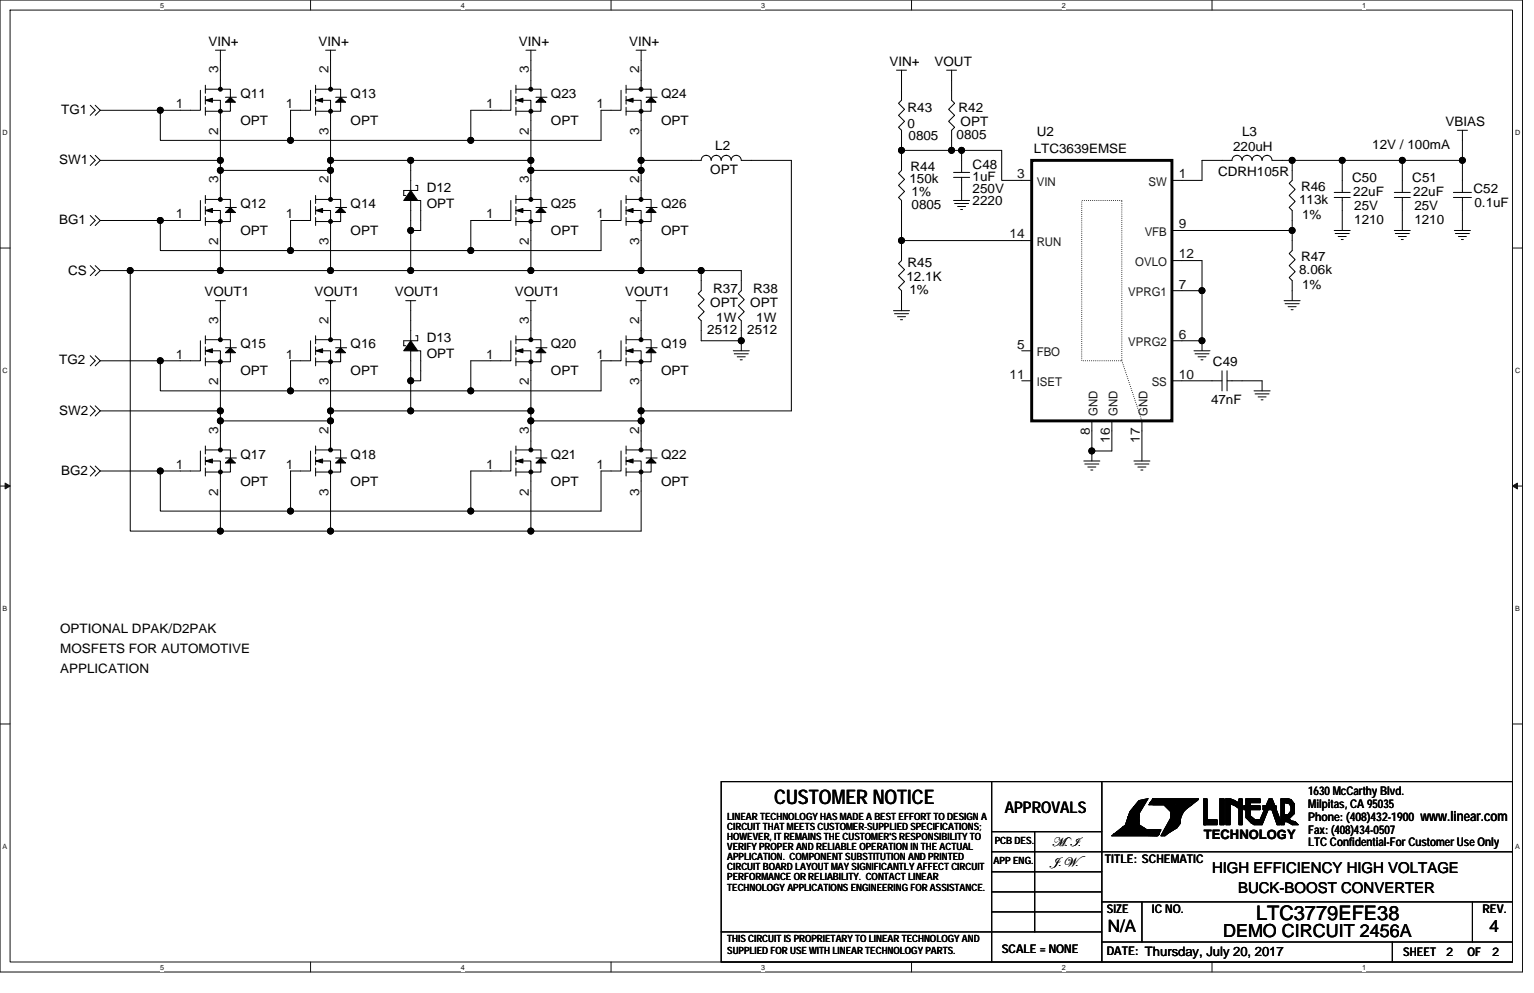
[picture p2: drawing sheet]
<svg xmlns="http://www.w3.org/2000/svg" width="432mm" height="279mm" viewBox="0 0 432 279" stroke-linecap="round" stroke-linejoin="round" font-family="sans-serif">
<path d="M0 0h428.6v273.5h-428.6zM2.8 2.8h422.9v267.9h-422.9z" fill="none" stroke="#111" stroke-width=".28"/>
<g fill="#fff">
<path d="M45.1 .3h1.1v2.3h-1.1z"/>
<path d="M45.1 271h1.1v2.2h-1.1z"/>
</g>
<path d="M87.4 0v2.8M87.4 270.7v2.8" fill="none" stroke="#111" stroke-width=".28"/>
<g fill="#fff">
<path d="M129.7 .3h1.1v2.3h-1.1z"/>
<path d="M129.7 271h1.1v2.2h-1.1z"/>
</g>
<path d="M172 0v2.8M172 270.7v2.8" fill="none" stroke="#111" stroke-width=".28"/>
<g fill="#fff">
<path d="M214.3 .3h1.1v2.3h-1.1z"/>
<path d="M214.3 271h1.1v2.2h-1.1z"/>
</g>
<path d="M256.6 0v2.8M256.6 270.7v2.8" fill="none" stroke="#111" stroke-width=".28"/>
<g fill="#fff">
<path d="M298.9 .3h1.1v2.3h-1.1z"/>
<path d="M298.9 271h1.1v2.2h-1.1z"/>
</g>
<path d="M341.2 0v2.8M341.2 270.7v2.8" fill="none" stroke="#111" stroke-width=".28"/>
<g fill="#fff">
<path d="M383.5 .3h1.1v2.3h-1.1z"/>
<path d="M383.5 271h1.1v2.2h-1.1z"/>
<path d="M.7 36.3h1.5v2.3h-1.5z"/>
<path d="M426.5 36.3h1.4v2.3h-1.4z"/>
<path d="M.7 103.3h1.5v2.2h-1.5z"/>
<path d="M426.5 103.3h1.4v2.2h-1.4z"/>
</g>
<path d="M0 69.8h2.8M425.7 69.8h2.9" fill="none" stroke="#111" stroke-width=".28"/>
<g fill="#fff">
<path d="M.7 170.2h1.4v2.3h-1.4z"/>
<path d="M426.5 170.2h1.3v2.3h-1.3z"/>
</g>
<path d="M0 136.8h2.8M425.7 136.8h2.9" fill="none" stroke="#111" stroke-width=".28"/>
<g fill="#111" stroke="#111" stroke-width=".28">
<path d="M1.4 135.9l1.4 .9-1.4 .8z"/>
<path d="M425.7 136.8l1.4-.9v1.7z"/>
</g>
<g fill="#fff">
<path d="M.7 237.2h1.4v2.2h-1.4z"/>
<path d="M426.4 237.2h1.4v2.2h-1.4z"/>
</g>
<path d="M0 203.7h2.8M425.7 203.7h2.9" fill="none" stroke="#111" stroke-width=".28"/>
<g fill="none" stroke="#000" stroke-width=".28">
<path d="M60.6 14.1h2.9M62 14.1v11M91.7 14.1h2.8M93 14.1v11M148 14.1h2.9M149.4 14.1v11M179 14.1h2.9M180.5 14.1v11M252.3 19.7h2.9M253.8 19.7v8.5l-.9 .9 1.7 1.7-1.7 1.6 1.7 1.7-1.7 1.7 .9 .9v5.6M266.4 19.7h2.9M267.9 19.7v8.5l.8 .9-1.7 1.7 1.7 1.6-1.7 1.7 1.7 1.7-.8 .9v5.6"/>
<path d="M25.4 29.6l1.4 1.4-1.4 1.4M26.8 29.6l1.4 1.4M28.2 31h16.9M28.2 31l-1.4 1.4M45.1 31v8.5h36.7M56.4 25.4v5.6h-11.3M57.8 25.1h7.1v2.3M57.8 30.2v2.2M57.8 27.1v2.2M57.8 24v2.2M57.8 28.2h4.2v16.9M63.5 27.4h3"/>
<path d="M64.9 28.2v3.1h-7.1M81.8 39.5h50.7M87.4 25.4v5.6h-5.6v8.5M88.8 30.2v2.2M88.8 27.1v2.2M88.8 24v2.2M88.8 28.2h4.2v16.9M88.8 25.1h7.1v2.3M94.5 27.4h3.1M95.9 28.2v3.1h-7.1M143.8 25.4v5.6h-11.3v8.5h36.7v-8.5h5.6v-5.6M145.2 30.2v2.2"/>
<path d="M145.2 27.1v2.2M145.2 24v2.2M145.2 28.2h4.2v16.9M145.2 25.1h7.1v2.3M150.9 27.4h3.1M152.3 28.2v3.1h-7.1M176.2 28.2h4.3v16.9M176.2 25.1h7.1v2.3M176.2 30.2v2.2M176.2 27.1v2.2M176.2 24v2.2M181.9 27.4h3.1"/>
<path d="M183.3 28.2v3.1h-7.1M410.2 36.7h2.9M411.6 36.7v8.4M25.4 43.7l1.4 1.4-1.4 1.4M26.8 43.7l1.4 1.4M28.2 45.1h33.8M28.2 45.1l-1.4 1.4M56.4 56.4v5.6h-11.3M57.8 56.1h7.1v2.3M57.8 58.1v2.2M57.8 55v2.3M57.8 59.2h4.2v16.9"/>
<path d="M62 45.1v2.8M62 47.9h31M62 47.9v8.2M63.5 58.4h3M64.9 59.2v3.1h-7.1M87.4 56.4v5.6h-5.6v8.5M88.8 58.1v2.2M88.8 55v2.3M88.8 59.2h4.2v16.9M88.8 56.1h7.1v2.3M93 47.9v8.2M93 45.1h22.6"/>
<path d="M93 45.1v2.8M94.5 58.4h3.1M95.9 59.2v3.1h-7.1M115.6 56.4h2.8v8.5h-2.8zM117 52.2h.6v1.4h-4v1.4h.6M143.8 56.4v5.6h-11.3v8.5h36.7v-8.5h5.6v-5.6M145.2 58.1v2.2M145.2 55v2.3M145.2 59.2h4.2v16.9M145.2 56.1h7.1v2.3M149.4 47.9h31.1M149.4 47.9v8.2"/>
<path d="M149.4 45.1v2.8M149.4 45.1h-33.8v8.5M150.9 58.4h3.1M152.3 59.2v3.1h-7.1M176.2 59.2h4.3v16.9M176.2 56.1h7.1v2.3M176.2 58.1v2.2M176.2 55v2.3M180.5 47.9v8.2M180.5 45.1h16.9a1.38 1.38 0 0 1 1.4-1.4 1.4 1.4 0 0 1 1.4 1.4 1.41 1.41 0 0 1 1.4-1.4 1.4 1.4 0 0 1 1.4 1.4 1.41 1.41 0 0 1 1.4-1.4 1.4 1.4 0 0 1 1.4 1.4 1.42 1.42 0 0 1 1.4-1.4 1.42 1.42 0 0 1 1.4 1.4h14.2v70.5h-42.3M180.5 45.1v2.8M181.9 58.4h3.1"/>
<path d="M183.3 59.2v3.1h-7.1M253.8 42.3v5.6l-.9 .9 1.7 1.7-1.7 1.7 1.7 1.7-1.7 1.7 .9 .8v11.3M253.8 42.3h14.1M267.9 42.3h2.8M268.4 56.4h4.5M268.4 48.5h4.5M268.4 49.9h4.5M268.7 57.3h3.9M269.6 58.1h2.2M270.4 58.9h.6M270.7 42.3h11.3v8.5h8.4M270.7 42.3v6.2"/>
<path d="M270.7 49.9v6.5M363.7 45.1h14.1M363.7 45.1h-5.6a1.39 1.39 0 0 0-1.4-1.4 1.41 1.41 0 0 0-1.5 1.4 1.4 1.4 0 0 0-1.4-1.4 1.41 1.41 0 0 0-1.4 1.4 1.4 1.4 0 0 0-1.4-1.4 1.41 1.41 0 0 0-1.4 1.4 1.41 1.41 0 0 0-1.4-1.4 1.41 1.41 0 0 0-1.4 1.4h-8.5v5.7h-8.4M363.7 45.1v5.7l-.8 .8 1.7 1.7-1.7 1.7 1.7 1.7-1.7 1.7 .8 .8v5.7M375.6 54.1h4.5M375.6 55.6h4.5M377.8 45.1h16.9M377.8 45.1v9M377.8 55.6v9.3M392.5 54.1h4.5M392.5 55.6h4.5M394.7 45.1h16.9"/>
<path d="M394.7 45.1v9M394.7 55.6v9.3M409.1 55.6h5.1M409.1 54.1h5.1M411.6 45.1v9M411.6 55.6v9.3M25.4 60.6l1.4 1.4-1.4 1.5M25.4 74.7l1.4 1.4-1.4 1.5M26.8 60.6l1.4 1.4M26.8 74.7l1.4 1.4M28.2 76.1h8.5M28.2 62h16.9"/>
<path d="M28.2 62l-1.4 1.5M28.2 76.1l-1.4 1.5M36.7 76.1v73.3h25.3M36.7 76.1h25.3M45.1 62v8.5h36.7M57.8 61.2v2.3M62 76.1h31M81.8 70.5h50.7M88.8 61.2v2.3M93 76.1h22.6M115.6 76.1h33.8M115.6 64.9v11.2"/>
<path d="M145.2 61.2v2.3M149.4 76.1h31.1M176.2 61.2v2.3M180.5 76.1h16.9M197.4 76.1h11.3v5.7l-.9 .8 1.7 1.7-1.7 1.7 1.7 1.7-1.7 1.7 .9 .8v5.7M197.4 76.1v5.7l-.9 .8 1.7 1.7-1.7 1.7 1.7 1.7-1.7 1.7 .9 .8v5.7h11.3M253.8 67.7v5.6l-.9 .9 1.7 1.7-1.7 1.7 1.7 1.6-1.7 1.7 .9 .9v5.6M253.8 67.7h36.6M329.9 73.3h8.4v8.5h-8.4M329.9 64.9h33.8M363.7 64.9v5.6l-.8 .9 1.7 1.6-1.7 1.7 1.7 1.7-1.7 1.7 .8 .9v5.6M375.6 64.9h4.5"/>
<path d="M375.8 65.7h4M376.7 66.5h2.2M377.5 67.4h.6M392.5 64.9h4.5M392.8 65.7h3.9M393.6 66.5h2.3M394.4 67.4h.6M409.4 64.9h4.5M409.7 65.7h3.9M410.5 66.5h2.3M411.4 67.4h.5M56.4 95.9v5.6h-11.3"/>
<path d="M57.8 95.6h7.1v2.3M57.8 97.6v2.2M57.8 94.5v2.2M57.8 98.7h4.2v16.9M60.6 84.6h2.9M62 84.6v11M63.5 97.9h3M64.9 98.7v3.1h-7.1M87.4 95.9v5.6h-5.6v8.5M88.8 97.6v2.2M88.8 94.5v2.2M88.8 98.7h4.2v16.9"/>
<path d="M88.8 95.6h7.1v2.3M91.7 84.6h2.8M93 84.6v11M94.5 97.9h3.1M95.9 98.7v3.1h-7.1M114.2 84.6h2.8M115.6 84.6v11.3M115.6 98.7h2.8v8.4h-2.8zM117 94.5h.6v1.4h-4v1.4h.6M143.8 95.9v5.6h-11.3v8.5h36.7v-8.5h5.6v-5.6M145.2 97.6v2.2M145.2 94.5v2.2"/>
<path d="M145.2 98.7h4.2v16.9M145.2 95.6h7.1v2.3M148 84.6h2.9M149.4 84.6v11M150.9 97.9h3.1M152.3 98.7v3.1h-7.1M176.2 98.7h4.3v16.9M176.2 95.6h7.1v2.3M176.2 97.6v2.2M176.2 94.5v2.2M179 84.6h2.9M180.5 84.6v11"/>
<path d="M181.9 97.9h3.1M183.3 98.7v3.1h-7.1M206.4 98.7h4.5M206.7 99.5h3.9M208.7 95.9v2.8M251.5 87.4h4.5M251.8 88.3h3.9M252.6 89.1h2.3M253.5 90h.5M287.6 98.7h2.8M329.9 95.9h8.4M336.1 98.7h4.5"/>
<path d="M336.4 99.5h3.9M338.3 81.8v14.1M338.3 95.9v2.8M361.5 84.6h4.5M361.7 85.4h4M362.6 86.3h2.2M363.4 87.1h.6M25.4 114.2l1.4 1.4-1.4 1.4M25.4 100.1l1.4 1.4-1.4 1.4M26.8 114.2l1.4 1.4M26.8 100.1l1.4 1.4M28.2 101.5h16.9"/>
<path d="M28.2 115.6h33.8M28.2 115.6l-1.4 1.4M28.2 101.5l-1.4 1.4M45.1 101.5v8.5h36.7M57.8 100.7v2.2M62 115.6v2.8M62 118.4h31M62 118.4v8.2M81.8 110h50.7M88.8 100.7v2.2M93 118.4v8.2M93 115.6h22.6"/>
<path d="M93 115.6v2.8M115.6 107.1v8.5h33.8M145.2 100.7v2.2M149.4 118.4h31.1M149.4 118.4v8.2M149.4 115.6v2.8M176.2 100.7v2.2M180.5 118.4v8.2M180.5 115.6v2.8M207.5 100.4h2.3M208.4 101.2h.5M287.6 107.1h2.8"/>
<path d="M307.3 118.4v8.5M313 118.4v8.5h-5.7M321.4 118.4v11.3M329.9 107.1h14.1M337.2 100.4h2.3M338.1 101.2h.5M344 104.3v5.7M345.4 104.3v5.7M345.4 107.1h9.9v2.9M353 110h4.5M353.3 110.8h3.9M354.1 111.7h2.3"/>
<path d="M355 112.5h.5M25.4 131.1l1.4 1.4-1.4 1.4M26.8 131.1l1.4 1.4M28.2 132.5l-1.4 1.4M28.2 132.5h16.9M45.1 132.5v11.3h36.7M56.4 126.9v5.6h-11.3M57.8 126.6h7.1v2.3M57.8 131.7v2.2M57.8 128.6v2.2M57.8 125.5v2.2M57.8 129.7h4.2v19.7h31"/>
<path d="M63.5 128.9h3M64.9 129.7v3.1h-7.1M87.4 126.9v5.6h-5.6v11.3M88.8 131.7v2.2M88.8 128.6v2.2M88.8 125.5v2.2M88.8 129.7h4.2v19.7M88.8 126.6h7.1v2.3M94.5 128.9h3.1M95.9 129.7v3.1h-7.1M143.8 126.9v5.6h-11.3v11.3h36.7v-11.3h5.6v-5.6M145.2 129.7h4.2v19.7h31.1v-19.7h-4.3"/>
<path d="M145.2 131.7v2.2M145.2 128.6v2.2M145.2 125.5v2.2M145.2 126.6h7.1v2.3M150.9 128.9h3.1M152.3 129.7v3.1h-7.1M176.2 126.6h7.1v2.3M176.2 131.7v2.2M176.2 128.6v2.2M176.2 125.5v2.2M181.9 128.9h3.1M183.3 129.7v3.1h-7.1"/>
<path d="M305.1 129.7h4.5M305.4 130.6h3.9M306.2 131.4h2.3M307 132.2h.6M307.3 126.9v2.8M319.2 129.7h4.5M319.4 130.6h4M320.3 131.4h2.3M321.1 132.2h.6M81.8 143.8h50.7M93 149.4h56.4M203 219.9h222.7v50.8h-222.7z"/>
<path d="M279.1 219.9v50.8M310.2 219.9v50.8M279.1 234h31.1M291.3 234v28.2M316.1 234l9.3 .3M316.1 234.3l9.3 .3M318.3 229.5l-.8 2.8-3.4 2.6 11.5 .3 .6-.9h-3.4l-2.8-2v-3.1l2.3-3.6-3.1 3.6-1.1 3.1-2.3 1.7M318.6 233.5h1.4M318.6 233.7h1.4M318.9 229.2l-.8 2.3M319.2 229.5l-1.1 3.1-2.3 1.7M319.2 231.5l-.3 .8"/>
<path d="M319.2 230.7l-.9 2.2M319.4 229.2v3.1l2.3 1.7M319.4 232.6l-2.2 1.1M319.4 232.6l2.3 1.7M319.4 232.9l-2.2 1.1M319.4 229.5v3.1M320.3 229l2.5-4-2.2 .6-2.5 3.1-1.2 3.4-3.9 3.1h12.9l.9-1.7h-4l-2.2-1.4v-3.1l2.5-4.3-2.5 .6-2.5 3.1-1.2 3.4M320.6 229.2v3.1l2.2 1.4M320.9 225.6h1.4v.2h-2v.3h1.4v.3h-2v.3h2v.3h-2.5v.3h2.2v.2h-2.5v.3h2v.6h-2.3v-.3h1.7v.6h.3h-2.5v.3h2.5v.5h-2.8v-.3h2.8v.9h-3.1v-.3h2.8v.9v-.3h-2.8v.3h3.1v.5v-.3h-3.4v.3h3.1v.3h-3.1v.3h3.4v.3h-3.7v.2h4v.3h-4.8v.3h5.9v.3h-6.5v.3h11v.2h-11.6v.3h11.3h-11.8v.3h11.8v.6v-.3h-12.7v.3h12.4M320.9 226.4l-1.7 2M321.7 225.3h.9M322 225.3l-.3 .3-1.1 .2-2.3 3.2"/>
<path d="M322 225.6l-.3 .2-1.1 .3-2.3 3.1-.8 2.9-3.4 2.5 11.5 .3 .6-.9h-3.4l-2.8-1.9v-3.1l2.3-3.7-3.1 3.7M323.7 226.1h.8M323.7 225.8h12.1M324 225.6h12.4M324.3 225.3h12.1M324.3 226.1h10.7M324.5 224.7l-1.1 1.7h4.2l2 2v1.7l-2.8 5.1h1.1l3.4-2.3 .8-1.1M324.5 224.7v.3h12.7M324.5 226.4h10.7M324.5 224.7h12.7M327.6 233.7h2M327.6 234h1.4"/>
<path d="M327.6 226.1l2.6 2M327.9 233.2h2.6M327.9 233.5h2.3M327.9 226.4l2.3 2.3-.3 1.7-2 3.3M328.2 232.9h2.8M328.5 232.3h2.8M328.5 232.6h2.8M328.5 225.8l1.7 1.7M328.8 232.1h3.1M328.8 225.6l1.9 1.7M329 231.8h2.9M329.3 230.9h2.8"/>
<path d="M329.6 228.7v1.7M329.6 225.8l1.4 2.3M329.6 226.7l1.1 1.1M329.6 227.8h3.4M329.6 230.7h2.3M329.9 228.7v1.1l-2.8 5.4M329.9 228.1h2.8M329.9 229.5h2.5M329.9 230.4h2.2M330.2 228.4h2.5M330.2 228.7h1.7v2.8l-1.2 1.7-2.8 1.7h-.6v-.6M330.2 229.2h1.7"/>
<path d="M330.2 229.8h1.4M330.2 229h2.5M330.5 228.1v2l-2.9 4.5M331.3 226.7l-.6 4.2-1.4 2M331.3 225.6l-.3 3.6M331.3 228.4v2.5l-1.1 1.4M331.6 231.5l-.9 1.1-2.5 2h-.9M331.9 225.6l-.6 1.4-.6 4.2-1.4 2M332.1 229.2v2.3h-3.1M332.1 227.8v2.3h-2.2M332.4 228.4v1.4M333 228.1l-.3 .6"/>
<path d="M333 228.4l-1.1 2M333 225.6l-2 1.7-.8-1.2M333 225.8l-1.1 1.2M333.5 227h-4.5l1.5 1.4v2l-2.9 4.5M334.1 227l-2.5 1.7v2.5l-.9 1.1-2.5 2M334.1 226.7l-2.5 1.7v2.5M334.1 225.6l-2.8 1.9M334.1 225.8l-2.2 1.5M334.4 226.7h-6.5l2.3 2.3v.5l-2.6 4.8M334.4 227l-3.1 2.2v2.3l-2.5 2.2h-.6l2.3-2.8h-.3v-2.5l-1.2-1.1h4.5M335 225.8l-3.4 2 1.4-1.1M335.6 226.4a5.9 5.9 0 0 0-3.5 5.4"/>
<path d="M337.2 225l-5.1 4v2.2h-2.8M337.2 224.7v.3M337.2 224.7l-3.7 2.8h-4.5M338.9 225h.8v5.9h2.9v1.2h-3.7zM338.9 232.1h.6M339.2 225.3v5.9M339.2 225.6v5.9M339.5 225.6v6.2h-.6v-7.1h.8v6h2.9v1.1h-3.7M339.5 225.3v6.2h2.8M339.5 231.2h2.8M343.4 225h1.2v7.1h-1.2zM343.4 224.7h1.2v7.1h-1.2z"/>
<path d="M343.7 225v6.5M343.7 225.3v6.5M344 225v7.1M344.3 225v6.5M344.3 225.3v6.5M345.1 224.7h1.1l1.4 .6 1.2 .8v-1.4h.8v7.1h-.8v-4.5l-1.2-.9-1.4-.6v6h-1.1zM345.1 225h1.1l1.4 .6 1.2 .8v-1.4h.8v7.1h-.8v-4.6l-1.2-.8-1.4-.6v6h-1.1zM345.4 225v6.5h.5v-6.2h1.5v.3h-1.5h2.3v.2h-2.3h2.6v.3h-1.4v.3h2v-1.4h.2v6.8h-.2v-5.4M345.7 225v6.5M345.7 225.6l2.2 .8 1.4 1.1M349.3 227.3l-1.4-1.2-2.2-.8v6.5M349.3 225v6.8"/>
<path d="M349.3 225.3v6.8M350.2 227h4.5v.8h-4.5zM350.2 226.7h4.5v.8h-4.5zM350.5 227.3h3.9M350.5 227.5h3.9M350.8 225h2.2M350.8 224.7h3.9v.9h-2.8v3.9l1.4 1.2h1.4l2.5-6h.9l2.2 6v1.1h-.8l-2-5.7-2.2 5.7h-2.3l-.9-.6-1.3-1.4zM350.8 225h3.9v.8h-2.8v4l1.4 1.1h1.4M350.8 225.3h2.2M350.8 225v5.1l1.3 1.4 .9 .6h2.3l2.2-5.7 2 5.7h.8v-1.2l-2.2-5.9h-.9M351 225v5.1h.9h-.3v-4.8M352.7 225.3h1.7h-1.4"/>
<path d="M352.7 225h1.7M354.4 225.6h-3.1v4.5l2 1.7 1.7-.3M355.5 227h3.7v.8h-3.7v-1.1h3.7v.8h-3.7M355.8 230.7h-4.2v.2h3.9v.3h-3.4v.3h3.2M355.8 227.3h3.4M355.8 227.5h3.4M357.2 225h.9v.6h-.9zM357.2 225.3l-2.5 5.9M357.5 225.8l-2.5 6M357.5 225l.6 .3-.9 .3v-.3h.9v.5h-1.1v.3M357.5 225.3l-2.5 5.9-1.7 .3-2-1.7v-4.5h1.7M357.8 225.8l2.2 6.3"/>
<path d="M357.8 226.1l2 6M357.8 225l2.5 6.2M358.1 225.6l1.9 5.9M358.1 225.8l1.9 6M361.2 225.3h1.1M361.2 225.6h1.7M361.2 225.8v6M361.2 225.6v5.9M361.2 225.3h-.3v5.9M361.2 225h1.1M361.2 225.6h-.3v5.9M361.2 225.3h1.7l.8 .8 .3 2-2 2 2.3 1.4"/>
<path d="M361.5 229.2h1.1l.8-1.1v-1.4l-.5-.9-1.4-.2v6.2h-.9v-7.1h2l.8 .3 .9 1.1v2.6l-1.4 1.4M361.5 230.4h1.1M361.5 230.7h1.4l1.1 .8h.8M362.9 225.8l.5 .6M362.9 225.6l.5 .5 .3 2.6M362.9 225.6l.8 .8 .3 2M363.4 225.3l-.8-.3h-2v7.1h.9v-6.3l1.4 .3 .5 .9v1.4l-.8 1.1h-1.1M363.4 225.3l.9 1.1-.3 .6v1.4M363.4 225.3l.6 1.1M363.4 225.6l.6 1.1M363.7 227v1.4M363.7 226.7v1.4"/>
<path d="M364 231.8l-1.1-.9h-1.4h.8l1.4 .9h1.4M364 228.4l-2 2 2.3 1.4M364 228.4l-1.4 1.4h-1.1M364 227.3l.3-.6-.3 2-1.4 1.4h-1.1M364.3 226.1v2.9l-1.4 1.4 .5 .5 1.2 .3 .8 .9h-1.7l-1.4-.9h-.8M364.3 227v1.4M425.7 239.7h-146.6M279.1 245.3h31.1M279.1 251h31.1M279.1 256.6h31.1M310.2 253.8h115.5M321.4 253.8v11.2"/>
<path d="M414.5 253.8v11.2M203 262.2h107.2M310.2 265h115.5M391.9 265v5.7"/>
</g>
<g fill="#000" stroke="#000" stroke-width=".28">
<path d="M57.8 28.2l2-.6v1.2z" fill-rule="evenodd"/>
<path d="M63.5 28.8l1.4-1.4 1.4 1.4z" fill-rule="evenodd"/>
<path d="M88.8 28.2l2-.6v1.2z" fill-rule="evenodd"/>
<path d="M94.5 28.8l1.4-1.4 1.4 1.4z" fill-rule="evenodd"/>
<path d="M145.2 28.2l2-.6v1.2z" fill-rule="evenodd"/>
<path d="M150.9 28.8l1.4-1.4 1.4 1.4z" fill-rule="evenodd"/>
<path d="M176.2 28.2l2-.6v1.2z" fill-rule="evenodd"/>
<path d="M181.9 28.8l1.4-1.4 1.4 1.4z" fill-rule="evenodd"/>
<path d="M57.8 59.2l2-.5v1.1z" fill-rule="evenodd"/>
<path d="M64.9 58.4l1.4 1.4h-2.8z" fill-rule="evenodd"/>
<path d="M88.8 59.2l2-.5v1.1z" fill-rule="evenodd"/>
<path d="M94.5 59.8l1.4-1.4 1.4 1.4z" fill-rule="evenodd"/>
<path d="M115.6 53.6l2 2.8h-4z" fill-rule="evenodd"/>
<path d="M145.2 59.2l2-.5v1.1z" fill-rule="evenodd"/>
<path d="M150.9 59.8l1.4-1.4 1.4 1.4z" fill-rule="evenodd"/>
<path d="M176.2 59.2l2-.5v1.1z" fill-rule="evenodd"/>
<path d="M181.9 59.8l1.4-1.4 1.4 1.4z" fill-rule="evenodd"/>
<path d="M57.8 98.7l2-.6v1.2z" fill-rule="evenodd"/>
<path d="M63.5 99.3l1.4-1.4 1.4 1.4z" fill-rule="evenodd"/>
<path d="M88.8 98.7l2-.6v1.2z" fill-rule="evenodd"/>
<path d="M94.5 99.3l1.4-1.4 1.4 1.4z" fill-rule="evenodd"/>
<path d="M115.6 95.9l2 2.8h-4z" fill-rule="evenodd"/>
<path d="M145.2 98.7l2-.6v1.2z" fill-rule="evenodd"/>
<path d="M150.9 99.3l1.4-1.4 1.4 1.4z" fill-rule="evenodd"/>
<path d="M176.2 98.7l2-.6v1.2z" fill-rule="evenodd"/>
<path d="M181.9 99.3l1.4-1.4 1.4 1.4z" fill-rule="evenodd"/>
<path d="M57.8 129.7l2-.6v1.2z" fill-rule="evenodd"/>
<path d="M64.9 128.9l1.4 1.4h-2.8z" fill-rule="evenodd"/>
<path d="M88.8 129.7l2-.6v1.2z" fill-rule="evenodd"/>
<path d="M94.5 130.3l1.4-1.4 1.4 1.4z" fill-rule="evenodd"/>
<path d="M145.2 129.7l2-.6v1.2z" fill-rule="evenodd"/>
<path d="M150.9 130.3l1.4-1.4 1.4 1.4z" fill-rule="evenodd"/>
<path d="M176.2 129.7l2-.6v1.2z" fill-rule="evenodd"/>
<path d="M181.9 130.3l1.4-1.4 1.4 1.4z" fill-rule="evenodd"/>
<circle cx="45.1" cy="31" r=".84"/>
<circle cx="62" cy="31.3" r=".55"/>
<circle cx="62" cy="25.1" r=".55"/>
<circle cx="81.8" cy="39.5" r=".84"/>
<circle cx="93" cy="31.3" r=".55"/>
<circle cx="93" cy="25.1" r=".55"/>
<circle cx="132.5" cy="39.5" r=".84"/>
<circle cx="149.4" cy="31.3" r=".55"/>
<circle cx="149.4" cy="25.1" r=".55"/>
<circle cx="180.4" cy="25.1" r=".55"/>
<circle cx="180.4" cy="31.3" r=".55"/>
<circle cx="62" cy="47.9" r=".84"/>
<circle cx="62" cy="45.1" r=".84"/>
<circle cx="62" cy="56.1" r=".55"/>
<circle cx="93" cy="47.9" r=".84"/>
<circle cx="93" cy="45.1" r=".84"/>
<circle cx="93" cy="56.1" r=".55"/>
<circle cx="115.6" cy="45.1" r=".84"/>
<circle cx="149.4" cy="47.9" r=".84"/>
<circle cx="149.4" cy="45.1" r=".84"/>
<circle cx="149.4" cy="56.1" r=".55"/>
<circle cx="180.4" cy="56.1" r=".55"/>
<circle cx="180.5" cy="47.9" r=".84"/>
<circle cx="180.5" cy="45.1" r=".84"/>
<circle cx="253.8" cy="42.3" r=".84"/>
<circle cx="267.9" cy="42.3" r=".84"/>
<circle cx="270.7" cy="42.3" r=".84"/>
<circle cx="363.7" cy="45.1" r=".84"/>
<circle cx="377.8" cy="45.1" r=".84"/>
<circle cx="394.7" cy="45.1" r=".84"/>
<circle cx="411.6" cy="45.1" r=".84"/>
<circle cx="36.6" cy="76.1" r=".84"/>
<circle cx="45.1" cy="62" r=".84"/>
<circle cx="62" cy="76.1" r=".84"/>
<circle cx="62" cy="62.3" r=".55"/>
<circle cx="81.8" cy="70.5" r=".84"/>
<circle cx="93" cy="76.1" r=".84"/>
<circle cx="93" cy="62.3" r=".55"/>
<circle cx="115.6" cy="64.8" r=".84"/>
<circle cx="115.6" cy="76.1" r=".84"/>
<circle cx="132.5" cy="70.5" r=".84"/>
<circle cx="149.4" cy="76.1" r=".84"/>
<circle cx="149.4" cy="62.3" r=".55"/>
<circle cx="180.4" cy="62.3" r=".55"/>
<circle cx="180.5" cy="76.1" r=".84"/>
<circle cx="197.4" cy="76.1" r=".84"/>
<circle cx="253.8" cy="67.7" r=".84"/>
<circle cx="363.7" cy="64.8" r=".84"/>
<circle cx="62" cy="95.6" r=".55"/>
<circle cx="93" cy="95.6" r=".55"/>
<circle cx="149.4" cy="95.6" r=".55"/>
<circle cx="180.4" cy="95.6" r=".55"/>
<circle cx="208.6" cy="95.9" r=".84"/>
<circle cx="338.3" cy="81.8" r=".84"/>
<circle cx="338.3" cy="95.9" r=".84"/>
<circle cx="45.1" cy="101.5" r=".84"/>
<circle cx="62" cy="118.4" r=".84"/>
<circle cx="62" cy="115.6" r=".84"/>
<circle cx="62" cy="101.8" r=".55"/>
<circle cx="81.8" cy="110" r=".84"/>
<circle cx="93" cy="115.6" r=".84"/>
<circle cx="93" cy="118.4" r=".84"/>
<circle cx="93" cy="101.8" r=".55"/>
<circle cx="115.6" cy="107.1" r=".84"/>
<circle cx="115.6" cy="115.6" r=".84"/>
<circle cx="132.5" cy="110" r=".84"/>
<circle cx="149.4" cy="118.4" r=".84"/>
<circle cx="149.4" cy="115.6" r=".84"/>
<circle cx="149.4" cy="101.8" r=".55"/>
<circle cx="180.4" cy="101.8" r=".55"/>
<circle cx="180.5" cy="118.4" r=".84"/>
<circle cx="180.5" cy="115.6" r=".84"/>
<circle cx="45.1" cy="132.5" r=".84"/>
<circle cx="62" cy="132.8" r=".55"/>
<circle cx="62" cy="126.6" r=".55"/>
<circle cx="93" cy="126.6" r=".55"/>
<circle cx="93" cy="132.8" r=".55"/>
<circle cx="149.4" cy="132.8" r=".55"/>
<circle cx="149.4" cy="126.6" r=".55"/>
<circle cx="180.4" cy="126.6" r=".55"/>
<circle cx="180.4" cy="132.8" r=".55"/>
<circle cx="307.3" cy="126.9" r=".84"/>
<circle cx="62" cy="149.4" r=".84"/>
<circle cx="81.8" cy="143.8" r=".84"/>
<circle cx="93" cy="149.4" r=".84"/>
<circle cx="132.5" cy="143.8" r=".84"/>
<circle cx="149.4" cy="149.4" r=".84"/>
</g>
<path d="M290.4 45.1h39.5v73.3h-39.5z" fill="none" stroke="#000" stroke-width=".83"/>
<path d="M304.5 56.4h11.3v45.1h-11.3zM315.8 101.5l5.6 16.9M321.4 118.4h.1" fill="none" stroke="#000" stroke-width=".28" stroke-dasharray="0 .6"/>
<g font-size="5.6">
<text x="218" y="226.3">CUSTOMER NOTICE</text>
<text x="353.6" y="258.9">LTC3779EFE38</text>
</g>
<text font-size="5.1" x="344.3" y="263.7">DEMO CIRCUIT 2456A</text>
<g font-size="4.8">
<text x="311.8" y="262.3">N/A</text>
<text x="419.3" y="262.3">4</text>
</g>
<text font-size="4.5" x="282.8" y="228.6">APPROVALS</text>
<g font-size="4.2">
<text x="341.2" y="245.7">HIGH EFFICIENCY HIGH VOLTAGE</text>
<text x="348.5" y="251.3">BUCK-BOOST CONVERTER</text>
</g>
<text font-size="3.9" x="399.8" y="230.9">www.linear.com</text>
<g font-size="3.7">
<text x="58.7" y="12.9">VIN+</text>
<text x="89.7" y="12.9">VIN+</text>
<text x="146.1" y="12.9">VIN+</text>
<text x="177.1" y="12.9">VIN+</text>
<text x="250.4" y="18.5">VIN+</text>
<text x="263.1" y="18.5">VOUT</text>
<text x="67.7" y="27.5">Q11</text>
<text x="98.7" y="27.5">Q13</text>
<text x="155.1" y="27.5">Q23</text>
<text x="186.1" y="27.5">Q24</text>
<text x="17.2" y="32">TG1</text>
<text x="67.7" y="35.2">OPT</text>
<text x="98.7" y="35.2">OPT</text>
<text x="155.1" y="35.2">OPT</text>
<text x="186.1" y="35.2">OPT</text>
<text x="255.5" y="31.5">R43</text>
<text x="269.8" y="31.5">R42</text>
<text x="270.4" y="35.4">OPT</text>
<text x="406.9" y="35.4">VBIAS</text>
<text x="255.5" y="36">0</text>
<text x="255.7" y="39.4">0805</text>
<text x="269.3" y="39.1">0805</text>
<text x="291.8" y="38.2">U2</text>
<text x="349.6" y="38.2">L3</text>
<text x="386.3" y="41.9">12V / 100mA</text>
<text x="16.7" y="46.1">SW1</text>
<text x="201.3" y="42.2">L2</text>
<text x="273.8" y="47.6">C48</text>
<text x="291" y="43.1">LTC3639EMSE</text>
<text x="347.1" y="42.5">220uH</text>
<text x="199.9" y="49">OPT</text>
<text x="256" y="51.5">150k</text>
<text x="256.3" y="48.1">R44</text>
<text x="273.8" y="50.9">1uF</text>
<text x="342.9" y="49.5">CDRH105R</text>
<text x="366.2" y="53.8">R46</text>
<text x="380.6" y="51.2">C50</text>
<text x="397.6" y="51.2">C51</text>
<text x="67.7" y="58.6">Q12</text>
<text x="98.7" y="58.6">Q14</text>
<text x="120.1" y="54">D12</text>
<text x="120.1" y="58.6">OPT</text>
<text x="155.1" y="58.6">Q25</text>
<text x="186.1" y="58.6">Q26</text>
<text x="256.6" y="55.2">1%</text>
<text x="256.6" y="58.8">0805</text>
<text x="273.8" y="57.7">2220</text>
<text x="273.8" y="54.3">250V</text>
<text x="365.7" y="57.4">113k</text>
<text x="380.9" y="55.2">22uF</text>
<text x="381.2" y="59.1">25V</text>
<text x="397.8" y="55.2">22uF</text>
<text x="398.1" y="59.1">25V</text>
<text x="414.8" y="54.3">C52</text>
<text x="415" y="58.3">0.1uF</text>
<text x="16.7" y="63.1">BG1</text>
<text x="366.5" y="61.7">1%</text>
<text x="381.2" y="63.1">1210</text>
<text x="398.1" y="63.1">1210</text>
<text x="67.7" y="66.2">OPT</text>
<text x="98.7" y="66.2">OPT</text>
<text x="155.1" y="66.2">OPT</text>
<text x="186.1" y="66.2">OPT</text>
<text x="19.2" y="77.4">CS</text>
<text x="255.5" y="75.2">R45</text>
<text x="365.7" y="77.2">8.06k</text>
<text x="366.2" y="73.5">R47</text>
<text x="57.5" y="83.4">VOUT1</text>
<text x="88.5" y="83.4">VOUT1</text>
<text x="111.1" y="83.4">VOUT1</text>
<text x="144.9" y="83.4">VOUT1</text>
<text x="175.9" y="83.4">VOUT1</text>
<text x="200.8" y="82.5">R37</text>
<text x="212" y="82.5">R38</text>
<text x="255.2" y="79.1">12.1K</text>
<text x="256" y="82.8">1%</text>
<text x="366.5" y="81.4">1%</text>
<text x="199.9" y="86.5">OPT</text>
<text x="211.2" y="86.5">OPT</text>
<text x="199.1" y="94.1">2512</text>
<text x="201.6" y="90.7">1W</text>
<text x="210.4" y="94.1">2512</text>
<text x="212.9" y="90.7">1W</text>
<text x="67.7" y="98">Q15</text>
<text x="98.7" y="98">Q16</text>
<text x="120.1" y="96.3">D13</text>
<text x="120.1" y="100.9">OPT</text>
<text x="155.1" y="98">Q20</text>
<text x="186.1" y="98">Q19</text>
<text x="16.7" y="102.5">TG2</text>
<text x="67.7" y="105.6">OPT</text>
<text x="98.7" y="105.6">OPT</text>
<text x="155.1" y="105.6">OPT</text>
<text x="186.1" y="105.6">OPT</text>
<text x="341.4" y="103.1">C49</text>
<text x="340.9" y="113.5">47nF</text>
<text x="16.7" y="116.6">SW2</text>
<text x="67.7" y="129.1">Q17</text>
<text x="98.7" y="129.1">Q18</text>
<text x="155.1" y="129.1">Q21</text>
<text x="186.1" y="129.1">Q22</text>
<text x="17.2" y="133.6">BG2</text>
<text x="67.7" y="136.7">OPT</text>
<text x="98.7" y="136.7">OPT</text>
<text x="155.1" y="136.7">OPT</text>
<text x="186.1" y="136.7">OPT</text>
<text x="16.9" y="178.1">OPTIONAL DPAK/D2PAK</text>
<text x="16.9" y="183.7">MOSFETS FOR AUTOMOTIVE</text>
<text x="16.9" y="189.4">APPLICATION</text>
<text x="296.1" y="238">`</text>
<text x="299.6" y="238">A \A</text>
<text x="338.9" y="236">TECHNOLOGY</text>
<text x="295.8" y="243.6">]A j</text>
<text x="302.7" y="243.6">A</text>
</g>
<g font-size="3.7" fill="#141414">
<text x="61.4" y="20.6" transform="rotate(-90 61.4 20.6)">3</text>
<text x="92.5" y="20.6" transform="rotate(-90 92.5 20.6)">2</text>
<text x="148.8" y="20.6" transform="rotate(-90 148.8 20.6)">3</text>
<text x="179.9" y="20.6" transform="rotate(-90 179.9 20.6)">2</text>
<text x="49.5" y="30.4">1</text>
<text x="80.5" y="30.4">1</text>
<text x="136.9" y="30.4">1</text>
<text x="167.9" y="30.4">1</text>
<text x="61.4" y="38" transform="rotate(-90 61.4 38)">2</text>
<text x="92.5" y="38" transform="rotate(-90 92.5 38)">3</text>
<text x="148.8" y="38" transform="rotate(-90 148.8 38)">2</text>
<text x="179.9" y="38" transform="rotate(-90 179.9 38)">3</text>
<text x="61.4" y="51.6" transform="rotate(-90 61.4 51.6)">3</text>
<text x="92.5" y="51.6" transform="rotate(-90 92.5 51.6)">2</text>
<text x="148.8" y="51.6" transform="rotate(-90 148.8 51.6)">3</text>
<text x="179.9" y="51.6" transform="rotate(-90 179.9 51.6)">2</text>
<text x="286.3" y="50.2">3</text>
<text x="331.9" y="50.2">1</text>
<text x="49.5" y="61.4">1</text>
<text x="80.5" y="61.4">1</text>
<text x="136.9" y="61.4">1</text>
<text x="167.9" y="61.4">1</text>
<text x="331.9" y="64.3">9</text>
<text x="61.4" y="69" transform="rotate(-90 61.4 69)">2</text>
<text x="92.5" y="69" transform="rotate(-90 92.5 69)">3</text>
<text x="148.8" y="69" transform="rotate(-90 148.8 69)">2</text>
<text x="179.9" y="69" transform="rotate(-90 179.9 69)">3</text>
<text x="284.2" y="67.1">14</text>
<text x="331.9" y="72.7">12</text>
<text x="331.9" y="81.2">7</text>
<text x="61.4" y="91.1" transform="rotate(-90 61.4 91.1)">3</text>
<text x="92.5" y="91.1" transform="rotate(-90 92.5 91.1)">2</text>
<text x="148.8" y="91.1" transform="rotate(-90 148.8 91.1)">3</text>
<text x="179.9" y="91.1" transform="rotate(-90 179.9 91.1)">2</text>
<text x="331.9" y="95.3">6</text>
<text x="49.5" y="100.9">1</text>
<text x="80.5" y="100.9">1</text>
<text x="136.9" y="100.9">1</text>
<text x="167.9" y="100.9">1</text>
<text x="286.3" y="98.1">5</text>
<text x="284.2" y="106.6">11</text>
<text x="331.9" y="106.6">10</text>
<text x="61.4" y="108.4" transform="rotate(-90 61.4 108.4)">2</text>
<text x="92.5" y="108.4" transform="rotate(-90 92.5 108.4)">3</text>
<text x="148.8" y="108.4" transform="rotate(-90 148.8 108.4)">2</text>
<text x="179.9" y="108.4" transform="rotate(-90 179.9 108.4)">3</text>
<text x="61.4" y="122.1" transform="rotate(-90 61.4 122.1)">3</text>
<text x="92.5" y="122.1" transform="rotate(-90 92.5 122.1)">2</text>
<text x="148.8" y="122.1" transform="rotate(-90 148.8 122.1)">3</text>
<text x="179.9" y="122.1" transform="rotate(-90 179.9 122.1)">2</text>
<text x="306.7" y="122.5" transform="rotate(-90 306.7 122.5)">8</text>
<text x="312.4" y="124.7" transform="rotate(-90 312.4 124.7)">16</text>
<text x="320.8" y="124.7" transform="rotate(-90 320.8 124.7)">17</text>
<text x="49.5" y="131.9">1</text>
<text x="80.5" y="131.9">1</text>
<text x="136.9" y="131.9">1</text>
<text x="167.9" y="131.9">1</text>
<text x="61.4" y="139.4" transform="rotate(-90 61.4 139.4)">2</text>
<text x="92.5" y="139.4" transform="rotate(-90 92.5 139.4)">3</text>
<text x="148.8" y="139.4" transform="rotate(-90 148.8 139.4)">2</text>
<text x="179.9" y="139.4" transform="rotate(-90 179.9 139.4)">3</text>
</g>
<g font-size="3.4" fill="#1b1b1b">
<text x="291.8" y="52.3">VIN</text>
<text x="323.3" y="52.3">SW</text>
<text x="291.8" y="69.2">RUN</text>
<text x="322.2" y="66.4">VFB</text>
<text x="319.6" y="74.8">OVLO</text>
<text x="317.6" y="83.3">VPRG1</text>
<text x="291.8" y="100.2">FBO</text>
<text x="317.6" y="97.4">VPRG2</text>
<text x="291.8" y="108.7">ISET</text>
<text x="324.2" y="108.7">SS</text>
<text x="308.9" y="117" transform="rotate(-90 308.9 117)">GND</text>
<text x="314.5" y="117" transform="rotate(-90 314.5 117)">GND</text>
<text x="323" y="117" transform="rotate(-90 323 117)">GND</text>
</g>
<g font-size="3.4">
<text x="368.2" y="227.3">Milpitas, CA 95035</text>
<text x="368.2" y="223.6">1630 McCarthy Blvd.</text>
<text x="368.2" y="230.9">Phone: (408)432-1900</text>
<text x="368.2" y="234.6">Fax: (408)434-0507</text>
<text x="368.2" y="238">LTC Confidential-For Customer Use Only</text>
<text x="311" y="242.8">TITLE: SCHEMATIC</text>
<text x="311.6" y="256.9">SIZE</text>
<text x="324.3" y="256.9">IC NO.</text>
<text x="417.3" y="256.9">REV.</text>
<text x="282" y="268.2">SCALE = NONE</text>
<text x="311.6" y="268.7">DATE: Thursday, July 20, 2017</text>
<text x="395" y="269">SHEET</text>
<text x="407.1" y="268.9">2</text>
<text x="413.1" y="269">OF</text>
<text x="420.1" y="268.9">2</text>
</g>
<g font-size="2.8">
<text x="204.7" y="230.7">LINEAR TECHNOLOGY HAS MADE A BEST EFFORT TO DESIGN A</text>
<text x="204.7" y="233.6">CIRCUIT THAT MEETS CUSTOMER-SUPPLIED SPECIFICATIONS;</text>
<text x="204.7" y="236.4">HOWEVER, IT REMAINS THE CUSTOMER'S RESPONSIBILITY TO</text>
<text x="204.7" y="239.2">VERIFY PROPER AND RELIABLE OPERATION IN THE ACTUAL</text>
<text x="280" y="237.5">PCB DES.</text>
<text x="204.7" y="242.1">APPLICATION. COMPONENT SUBSTITUTION AND PRINTED</text>
<text x="204.7" y="244.9">CIRCUIT BOARD LAYOUT MAY SIGNIFICANTLY AFFECT CIRCUIT</text>
<text x="279.7" y="243.1">APP ENG.</text>
<text x="204.7" y="247.7">PERFORMANCE OR RELIABILITY. CONTACT LINEAR</text>
<text x="204.7" y="250.6">TECHNOLOGY APPLICATIONS ENGINEERING FOR ASSISTANCE.</text>
<text x="204.7" y="265.1">THIS CIRCUIT IS PROPRIETARY TO LINEAR TECHNOLOGY AND</text>
<text x="204.7" y="268.5">SUPPLIED FOR USE WITH LINEAR TECHNOLOGY PARTS.</text>
</g>
<g font-size="2" fill="#111">
<text x="45.1" y="2.1">5</text>
<text x="129.7" y="2.1">4</text>
<text x="214.3" y="2.1">3</text>
<text x="298.9" y="2.1">2</text>
<text x="383.5" y="2.1">1</text>
<text x=".7" y="38.1">D</text>
<text x="426.5" y="38.1">D</text>
<text x=".7" y="105.1">C</text>
<text x="426.5" y="105.1">C</text>
<text x=".7" y="172">B</text>
<text x="426.5" y="172">B</text>
<text x=".7" y="239">A</text>
<text x="426.5" y="239">A</text>
<text x="45.1" y="272.8">5</text>
<text x="129.7" y="272.8">4</text>
<text x="214.3" y="272.8">3</text>
<text x="298.9" y="272.8">2</text>
<text x="383.5" y="272.8">1</text>
</g>
</svg>
